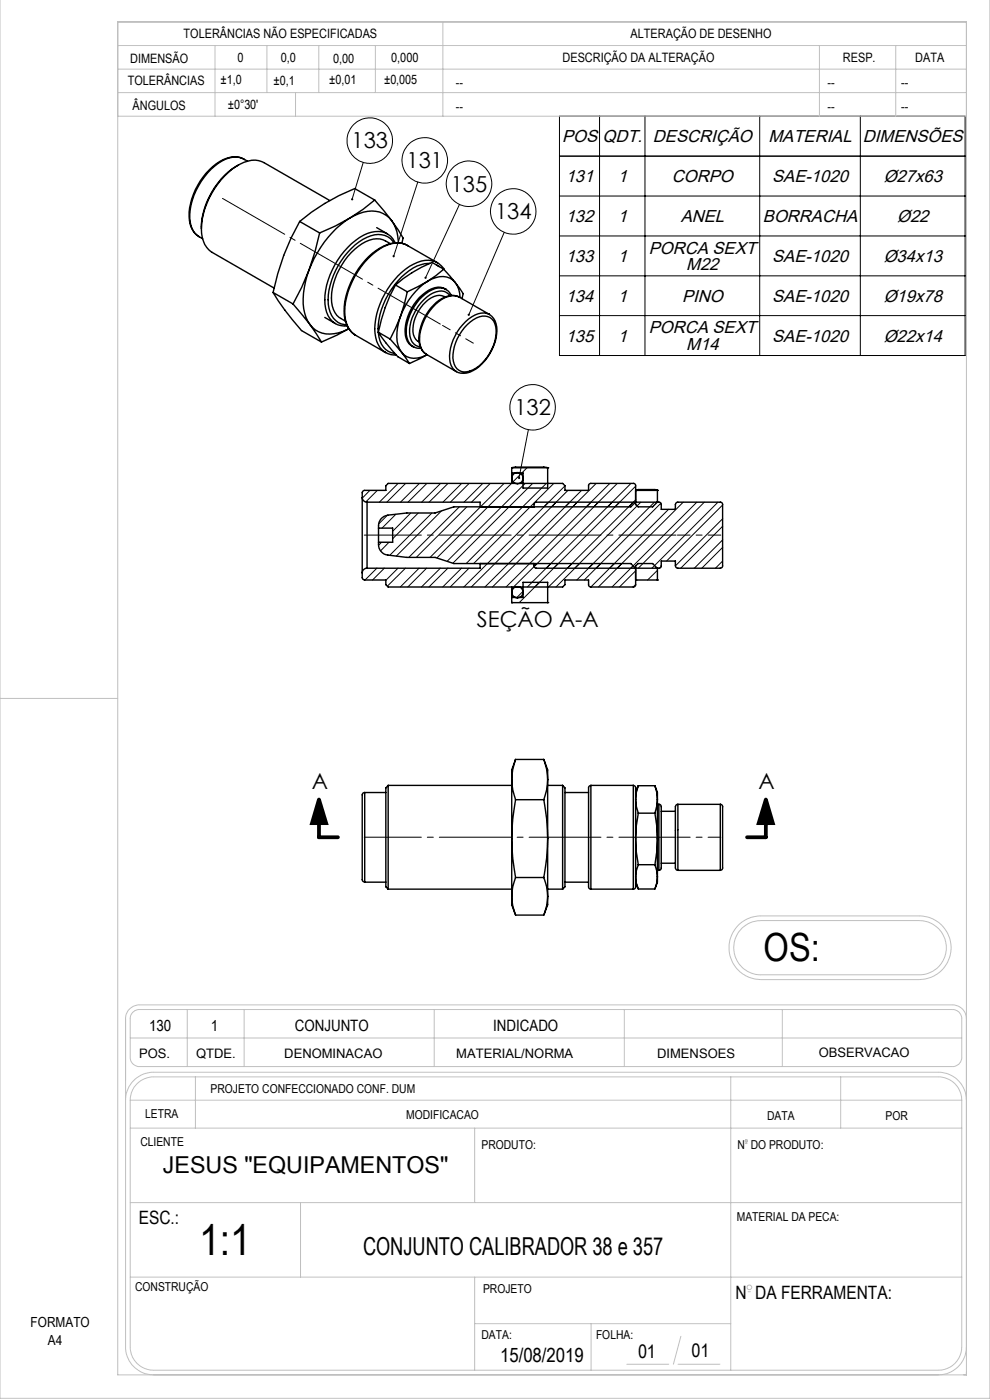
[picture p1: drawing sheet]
<svg xmlns="http://www.w3.org/2000/svg" width="210mm" height="297mm" viewBox="0 0 210 297" stroke-linecap="round" stroke-linejoin="round" font-family="sans-serif">
<g fill="none" stroke="#000" stroke-width=".21">
<path d="M77 34.5l-2.3 7.8M88.6 38.6l-5.1 15.8M118.7 33.1h86M118.7 24.7h86v50.7h-86zM127.2 24.7v50.7M136.8 24.7v50.7M161.1 24.7v50.7M182.5 24.7v50.7M97.5 43.4l-7.2 15.5M107 49.3l-7.6 17.5M118.7 41.6h86M118.7 50.1h86"/>
<path d="M118.7 58.5h86M118.7 67h86M111.8 99.2l-1.1 1.1M112.1 91.2l-2 10.2M78.5 104l-1.6 1.7M80 104l-2.4 2.5M80.9 115l-.6 .7M82.2 109.3l-1.9 1.9M82.5 115l-1.8 1.9M84 109.1l-3 2.9M84.5 102.5l-4 4M86 102.5l-3.9 4"/>
<path d="M87.1 108.8l-3.8 3.9M88.7 108.8l-5.4 5.5M89 102.5l-4.1 4M90.6 102.5l-4.1 4M91.6 108.8l-8.9 9M93.5 102.5l-4.1 4M93.7 108.4l-9.6 9.6M95 102.5l-4 4M97.4 107.5l-10.7 10.7M97.9 102.5l-4 4M99 107.5l-10.7 10.7M99.5 102.5l-4 4"/>
<path d="M102.4 102.5l-4 4M104 102.5l-4 4M106.9 102.5l-15.7 15.7M108.5 102.5l-15.8 15.9M110.5 100.5l-1.7 1.7M111.4 102.5l-16.5 16.6M113 102.5l-16.9 17M113.9 119.6l-5 4.9M115.9 102.5l-17 17.1M116.4 106.5l-18 18M117.5 102.5l-17 17.1M119.8 103.1l-4.4 4.4"/>
<path d="M120.5 104l-20.5 20.5M121.4 119.6l-5.1 4.9M122.4 106.5l-17.9 18M122.9 119.6l-5 4.9M123.4 104l-20.5 20.5M125.4 106.5l-18 18M126.5 102.5l-5 5M127 106.5l-13.7 13.7M129.4 102.5l-5 5M131 102.5l-5.1 5M133.8 102.5l-21.9 22M134.8 103.1l-24.7 24.7"/>
<path d="M134.8 106l-14.5 14.5M135.9 106.5l-14 14M138.8 106.5l-16.5 16.5M140.2 106.7l-16.3 16.3M141.8 108.1l-16.5 16.4M144.9 106.5l-18 18M147.8 106.5l-18 18M149.4 106.5l-14 14M152.3 106.5l-14 14M153.3 107.1l-11.9 11.9M153.3 111.7l-8.9 8.8M153.3 116.1l-4.4 4.4"/>
<path d="M153.3 110.1l-10 9.9M153.3 114.5l-6 6M153.3 119l-1.5 1.5M79.9 120.5l-2.5 2.5M81.5 120.5l-2.5 2.5M84.4 120.5l-2.6 2.6M86 120.5l-3.8 3.9M88.9 120.5l-4 4M90.5 120.5l-4 4M93.4 120.5l-4 4M95 120.5l-4 4M97.9 120.5l-4 4"/>
<path d="M99.5 120.5l-4 4M110.9 125.4l-1.3 1.4M134.8 121.1l-3.4 3.4M134.8 124l-.5 .5M139.5 121l-2.1 2M140.3 120.2l-.4 .3"/>
<circle cx="78.4" cy="29.8" r="4.8"/>
<circle cx="90.1" cy="34" r="4.8"/>
<circle cx="99.5" cy="39" r="4.8"/>
<circle cx="108.9" cy="44.8" r="4.8"/>
<circle cx="113" cy="86.4" r="4.8"/>
</g>
<path d="M67.7 169.6l1.5 5h-3zM162.5 169.6l1.4 5h-3z" fill="none" stroke="#000" stroke-width=".8" stroke-linecap="butt"/>
<g fill="none" stroke="#c0c0c0" stroke-width=".21">
<path d="M210 -.1v296.7h-210v-296.6M25 4.7h180v287h-180zM25 9.7h180M25 19.6h180M25 14.7h180M45.6 9.7v15M56.6 9.7v9.9M62.7 19.6v5.1M67.6 9.7v9.9M79.6 9.7v9.9M93.9 4.7v20M173.8 9.7v15"/>
<path d="M190 9.7v15M25 24.7h180M0 148.2h25M156.7 196.2l.5-.5a6.7 6.7 0 0 1 4.2-1.4h33.6a6.8 6.8 0 0 1 6.8 6.8 6.8 6.8 0 0 1-6.8 6.7h-33.6a6.8 6.8 0 0 1-6.2-4.2 6.8 6.8 0 0 1 1.5-7.4zM157.4 196.9l.2-.2a5.6 5.6 0 0 1 3.8-1.4h33.6a5.8 5.8 0 0 1 5.7 5.7 5.8 5.8 0 0 1-5.7 5.8h-33.6a5.8 5.8 0 0 1-5.3-3.6 5.8 5.8 0 0 1 1.3-6.3zM28.3 214.7l1.1-.5h172.8a1.93 1.93 0 0 1 1.8 1.9v8.4a1.93 1.93 0 0 1-2 1.8h-172.4a1.92 1.92 0 0 1-2-2v-8.2a1.81 1.81 0 0 1 .7-1.4zM39.7 214.2v12.1M51.8 214.2v12.1M92.1 214.2v12.1M132.4 214.2v12.1M165.9 214.2v12.1M205 216.1a2.94 2.94 0 0 0-3-2.9h-172.4a2.94 2.94 0 0 0-3 2.9v69.6a6 6 0 0 0 6 6"/>
<path d="M26.6 233.4a6 6 0 0 1 6-5.9h166.5a6 6 0 0 1 5.9 5.9M27.6 233.4a4.9 4.9 0 0 1 5-4.9h166.5a4.9 4.9 0 0 1 4.9 4.9M27.6 233.4v52.3a4.9 4.9 0 0 0 5 5h166.5a4.9 4.9 0 0 0 4.9-5v-52.3M27.6 239.3h176.4M27.6 233.4h176.4M27.6 220.2h176.4M41.5 228.5v10.8M100.7 239.3v15.8M155 228.5v62.2M178.3 228.5v10.8M27.6 255.1h176.4M63.7 255.1v15.8"/>
<path d="M158.2 242.6h.2M27.6 270.9h176.4M100.7 270.9v19.8M158.7 274h.5M100.7 280.8h54.3M125.4 280.8v9.9M133 289.4h8.9M143.8 289.4h8.9M144.4 283.5l-1.6 5.9M205 285.7a6 6 0 0 1-5.9 6"/>
<circle cx="158.3" cy="242.1" r=".25"/>
<circle cx="159" cy="273.1" r=".5"/>
</g>
<path d="M100.4 72.8l-6.5-3.8" fill="none" stroke="#000" stroke-width=".21" stroke-dasharray="15.2 1.3 1.3 1.3" stroke-dashoffset="13.4"/>
<path d="M93.7 68.9l-46.8-27" fill="none" stroke="#000" stroke-width=".21" stroke-dasharray="15.2 1.3 1.3 1.3" stroke-dashoffset="-.3"/>
<path d="M152.9 113.5h-9.2M152.9 177.6h-9.2" fill="none" stroke="#000" stroke-width=".21" stroke-dasharray="15.2 1.3 1.3 1.3" stroke-dashoffset="12.5"/>
<path d="M143.4 113.5h-66.1M143.4 177.6h-66.1" fill="none" stroke="#000" stroke-width=".21" stroke-dasharray="15.2 1.3 1.3 1.3" stroke-dashoffset="3.1"/>
<path d="M67.7 169.6v8h4M162.5 169.6v8h-4" fill="none" stroke="#000" stroke-width=".8"/>
<g fill="#000">
<path d="M83.3 54.2v.3l.1 .1 .1-.2-.1 .2 .2-.1 .1-.2-.2-.2zM99.2 66.6l.1 .4 .1-.2-.1 .2h.3a.24 .24 0 0 0 0-.4 .24 .24 0 0 0-.4 0zM74.5 42.1v.3l.1 .1 .1-.2-.1 .2a.23 .23 0 0 0 .3-.3 .23 .23 0 0 0-.4-.1zM90.1 58.8v.3l.2-.2-.1 .3 .3-.2-.2-.3zM109.9 101.2v.3l.2 .1v-.2v.2a.23 .23 0 0 0 .2-.3 .23 .23 0 0 0-.4-.1z"/>
<path d="M162.5 169.6l1.4 5h-3zM67.7 169.6l1.5 5h-3z"/>
</g>
<g fill="none" stroke="#000" stroke-width=".3">
<path d="M50.5 35a16.3 16.3 0 0 0-7.8 13.5M51.9 33.9a4.8 4.8 0 0 0-5.3 .4 14.6 14.6 0 0 0-6.5 11.6 4.9 4.9 0 0 0 2.2 4.3M52.5 34.2a4.9 4.9 0 0 0-6.1 .4 15 15 0 0 0-6.1 11.7 4.4 4.4 0 0 0 2.7 4.4M63.6 47a50.4 50.4 0 0 0-5.7 15.1M63.6 47l4.2 2.4M65.5 57.3a15.3 15.3 0 0 0-.6 10l.9 1.6M65.5 57.3l-1.5 3.7-1.8 3.5M67.8 49.4l-1 4-1.3 3.9M70 42.5l-14-8a5.5 5.5 0 0 0-5.9 .8 17.1 17.1 0 0 0-7.3 14.2 5.1 5.1 0 0 0 2.2 4l13.2 7.6M74.2 46.2l-3 1.7-3.4 1.5M74.2 46.2a22.5 22.5 0 0 0-8.7 11.1M74.2 46.2a7.4 7.4 0 0 1 7-.9l1.4 .9 .5 .6"/>
<path d="M79.5 42.4l-4.3-2.4a42 42 0 0 0-11.6 7M79.5 42.4l-2.5 2-2.8 1.8M79.5 42.4l3.6 4.4M79.9 48.3l2.3 1.3M82.8 51.7a4.9 4.9 0 0 0-6 0 14.7 14.7 0 0 0-6.5 12.4 4.6 4.6 0 0 0 3 4.1M83.1 46.8a8.2 8.2 0 0 1 1.4 4.7M83.1 46.8l2.4 3.7-.3 1.1M83.6 51.5a4.2 4.2 0 0 0-5.7-1.2 15.8 15.8 0 0 0-8.3 14.3 4.3 4.3 0 0 0 4 4.3M83.8 51.5a4.1 4.1 0 0 0-5.1-2.2 14.2 14.2 0 0 0-8.2 8 11.6 11.6 0 0 0-.9 9.7 3.9 3.9 0 0 0 4 2.1M86.6 52.2a5.4 5.4 0 0 0-6 .4 16.7 16.7 0 0 0-7.6 14.3 5.4 5.4 0 0 0 2.4 4.1M90.6 59.7l-4.2 2.2M90.6 59.7a15 15 0 0 0-5.7 7.4"/>
<path d="M90.6 59.7a4.7 4.7 0 0 1 5.5-.3l.5 .5M91.2 55.9a8.3 8.3 0 0 0-6 2.9 16.2 16.2 0 0 0-4.9 11.9 4.3 4.3 0 0 0 3.4 4.3M92.6 56.2l.5 .3M92.8 55.7a5.7 5.7 0 0 0-5.9 .8 17 17 0 0 0-7.3 14.2 5.2 5.2 0 0 0 1.9 3.9M92.8 55.7l-6.4-3.6a5.6 5.6 0 0 0-5.9 .7 16.9 16.9 0 0 0-7.3 14.2 5.1 5.1 0 0 0 2.2 4.1M92.8 55.7h.1M92.8 55.8l1.4 1.3M94.1 57.1l-2.4-1.4a27.2 27.2 0 0 0-7.8 4.8M94.1 57.1l-3.5 2.6M94.1 57.1l2.5 2.8M96.6 59.9a5.2 5.2 0 0 1 1 3.2M96.6 59.9l1.6 2.4-.2 1.1"/>
<path d="M57.9 62.1a52.9 52.9 0 0 0 6.1 8l4.2 2.5M57.9 62.1l4.3 2.4M62.2 64.5l3.6 4.4M65.8 68.9a5.3 5.3 0 0 0 6 1.7l2.2-.9-2.5 1.4-3.3 1.5M65.8 68.9l2.4 3.7M68.9 67.3l2.3 1.3M75.4 71.1l6.4 3.7-.3-.2M80.3 70.5l1.7 2.3 2.4 2.9 2.5 1.4M80.3 70.5l2.5 1.4M81.5 74.6a3.9 3.9 0 0 0 2.5 .7M82.8 71.9l2.4 2.9M83.9 60.5a34 34 0 0 0-3.6 10"/>
<path d="M83.9 60.5l2.5 1.4M84.9 67.1a9.5 9.5 0 0 0-.1 7l.4 .7M84.9 67.1l-2.1 4.8M85.2 74.8a4.1 4.1 0 0 0 5.4 .4l-3.7 1.9M85.2 74.8l1.7 2.3M86.4 61.9l-1.5 5.2M87.3 73.4l.3 .1M87.6 73.5a2.2 2.2 0 0 0 1.7 .4M94.4 61.3l.2 .1M94.4 63a2.91 2.91 0 0 0-3.5 .6 8.3 8.3 0 0 0-3.2 7.4 2.16 2.16 0 0 0 1.2 1.5M94.5 61.4l.6 .4 .7 .9M94.5 61.4h.1"/>
<path d="M94.5 61.4a3.5 3.5 0 0 0-3.6 .5 10.8 10.8 0 0 0-4.7 9 3.5 3.5 0 0 0 1.4 2.6M94.6 61.4a3.5 3.5 0 0 0-4.3 .6 10.5 10.5 0 0 0-4.3 9.3 2.85 2.85 0 0 0 1.8 2.3M95.4 62.7a2.58 2.58 0 0 0-3.5-.5 9.7 9.7 0 0 0-4.9 9.1 2.52 2.52 0 0 0 2.1 2.3M97.5 63.1a4 4 0 0 0-4.3 .6 10.5 10.5 0 0 0-4.3 8.8 3.2 3.2 0 0 0 1.6 2.7M99.1 68.9a4.8 4.8 0 0 1 4.4-1.7 2.77 2.77 0 0 1 1.7 2.8 9.6 9.6 0 0 1-5.6 8.7 2.64 2.64 0 0 1-3.5-2.8 10.1 10.1 0 0 1 3-7zM103.8 66.7a3.9 3.9 0 0 1 1.5 4.2 10.1 10.1 0 0 1-5.9 8.1 3.3 3.3 0 0 1-2.6-.2M103.8 66.7l-6.4-3.7a4 4 0 0 0-4.3 1 10.3 10.3 0 0 0-4 9.3 2.77 2.77 0 0 0 1.4 1.9M103.8 66.7a4.6 4.6 0 0 0-5 1.5 10.2 10.2 0 0 0-3.3 8.7 3.1 3.1 0 0 0 1.3 1.9l-6.3-3.6M108.5 99.2h.1M108.5 99.2l.9-.1h6l.8 .1M108.5 99.2h7.7M108.5 99.2v1.1"/>
<path d="M116.2 99.2h.1M116.2 99.2v4.3h-5.3v-3.2h-2.4M76.8 105.5v-1a.49 .49 0 0 1 .6-.5h4.4v-1l.5-.5h37l.5 .5v1h5v-1.1l.4-.4h9.2l.4 .4v4.1l.6 .5h3l1.1-1M76.8 105.5a1.02 1.02 0 0 0 1.1 1M76.8 105.5v16M77.9 106.5v14M77.9 106.5h23.9v1M80.3 115a2.31 2.31 0 0 0 2 2.8l4 .4h6l4 1.4h37.5l1 1M80.3 112v3M80.3 112h3v3h-3M101.8 119.6v.9h-23.9M108.5 100.3v2.2"/>
<path d="M113.3 107.5v-.6l.4-.4h26.2l.4 .4v1.2h3v-1.1l.4-.5h9.2l.4 .4v13.2l-.4 .4h-9.2l-.4-.5v-1h-3v1.1l-.4 .4h-26.2l-.4-.2v-.7M134.8 104h.1M134.8 104l.6-.1h3.5l.6 .1M134.8 106.5l-1 1h-37.5l-4 1.3h-6l-4 .5a2.33 2.33 0 0 0-2 2.7M134.8 104h4.7M139.5 104h.1M139.5 104v2.5M77.9 120.5a1.02 1.02 0 0 0-1.1 1M108.5 124.5v2.2M108.5 127.8h.1M108.5 126.7h2.4v-3.2h5.3v4.3M108.5 126.7v1.1"/>
<path d="M108.5 127.8h7.7M116.2 127.8h.1M134.8 123h.1M134.8 123h4.7M139.5 120.6l-1.1-1h-3l-.6 .4v4.1l-.4 .4h-9.2l-.4-.4v-1.1h-5v1l-.5 .5h-37l-.5-.5v-1h-4.4a.49 .49 0 0 1-.6-.4v-1.1M139.5 123h.1M139.5 120.5v2.5M77.4 168.1a.63 .63 0 0 0-.6 .9v17.3a.64 .64 0 0 0 .6 .8M77.4 168.1v19M77.4 168.1h4.4M82.3 166.6v22M82.3 166.6l-.5 .5v21l.5 .5"/>
<path d="M82.3 166.6h26.2M108.5 177.9a43.9 43.9 0 0 0 .9 8.3M108.5 177.9v12.2M108.5 165.4a12.3 12.3 0 0 0 .9 4.2M108.5 165.4v12.5M109.4 169.6a44.6 44.6 0 0 0-.9 8.3M109.4 161.1a12.7 12.7 0 0 0-.9 4.3M109.4 161.1l-.9 2.2v2.1M109.4 169.6h6M109.4 161.1h6M115.4 169.6a43.9 43.9 0 0 1 .8 8.3M115.4 161.1a12.3 12.3 0 0 1 .8 4.3"/>
<path d="M115.4 161.1l.8 2.2v2.1M116.2 177.9a44.6 44.6 0 0 1-.8 8.3M116.2 177.9v12.2M116.2 165.4a12.3 12.3 0 0 1-.8 4.2M116.2 165.4v12.5M116.2 166.6h3.1M119.3 166.6v22M119.3 166.6l.5 .5v21l-.5 .5M119.8 168.1h5M125.3 166.6l-.5 .4v21.2l.3 .4h.2M125.3 166.6v22M125.3 166.6h9"/>
<path d="M134.3 166.6l.5 .4v21.2l-.2 .4h-.3M134.3 166.6v22M135.3 166.9l-.5 1.2M135.4 172.5a26.8 26.8 0 0 0 0 10.9M135.4 166.7a7.8 7.8 0 0 0 0 5.8M135.4 172.5h3.5M135.4 166.7h3.5M135.4 166.7l-.1 .2M138.9 172.5l.4 2.7 .2 2.8M138.9 166.7l.4 1.4 .2 1.5M138.9 166.7l.1 .2M139 166.9l.5 1.2v1.5"/>
<path d="M139.5 178l-.2 2.7-.4 2.7M139.5 178v8M139.5 169.6l-.2 1.4-.4 1.5M139.5 169.6v8.4M139.5 170.6h.3M139.8 170.6l.3 .1 .2 .3v13.2l-.2 .3-.3 .1M139.8 170.6v14M140.3 172.1h3M143.8 170.6l-.3 .1-.2 .4v13l.1 .4 .4 .1M143.8 170.6v14M143.8 170.6h9M152.8 170.6l.3 .1 .2 .3v13.2l-.2 .3-.3 .1"/>
<path d="M152.8 170.6v14M77.4 187.1h4.4M82.3 188.6h26.2M108.5 190.1a10.8 10.8 0 0 0 .9 4h6a10.8 10.8 0 0 0 .8-4M108.5 190.1v1.8l.8 2.1M109.4 186.2a10.8 10.8 0 0 0-.9 3.9M109.4 186.2h6M115.4 186.2a10.8 10.8 0 0 1 .8 3.9M116.2 190.1v1.8l-.8 2.1M116.2 188.6h3.1M119.8 187.1h5M125.3 188.6h9"/>
<path d="M134.8 187.1l.5 1.3M135.4 183.4a6.2 6.2 0 0 0 0 5.2h3.5l.4-1.3 .2-1.3M135.4 183.4h3.5M138.9 183.4l.4 1.3 .2 1.3M139.5 186v1.1l-.5 1.3M139.5 184.6h.3M140.3 183.1h3M143.8 184.6h9"/>
<circle cx="109.8" cy="101.4" r="1.18"/>
<circle cx="109.8" cy="125.6" r="1.18"/>
</g>
<text font-size="9.4" x="42.2" y="266.1">1:1</text>
<text font-size="8.2" x="162" y="203.8">OS:</text>
<text font-size="5.3" x="77" y="266.2">CONJUNTO CALIBRADOR 38 e 357</text>
<text font-size="4.9" x="34.5" y="248.9">JESUS &quot;EQUIPAMENTOS&quot;</text>
<g font-size="4.7">
<text x="74.6" y="31.5">133</text>
<text x="86.2" y="35.7">131</text>
<text x="95.6" y="40.6">135</text>
<text x="105" y="46.5">134</text>
<text x="109.1" y="88.1">132</text>
<text x="101.2" y="132.9">SEÇÃO A-A</text>
<text x="66.1" y="167.5">A</text>
<text x="160.9" y="167.5">A</text>
</g>
<text font-size="4.2" x="106.1" y="288.9">15/08/2019</text>
<g font-size="4.1">
<text x="146.7" y="287.9">01</text>
<text x="135.3" y="288.1">01</text>
</g>
<g font-size="3.9">
<text x="29.4" y="259.7">ESC.:</text>
<text x="156" y="275.6">N DA FERRAMENTA:</text>
</g>
<g font-size="3.7">
<text x="119.2" y="30.2">POS</text>
<text x="127.8" y="30.2">QDT.</text>
<text x="138.5" y="30.2">DESCRIÇÃO</text>
<text x="163" y="30.2">MATERIAL</text>
<text x="183" y="30.2">DIMENSÕES</text>
<text x="120" y="38.6">131</text>
<text x="131" y="38.6">1</text>
<text x="142.5" y="38.6">CORPO</text>
<text x="163.8" y="38.6">SAE-1020</text>
<text x="187.5" y="38.6">Ø27x63</text>
<text x="120" y="47.1">132</text>
<text x="131" y="47.1">1</text>
<text x="144.4" y="47.1">ANEL</text>
<text x="161.8" y="47.1">BORRACHA</text>
<text x="190.3" y="47.1">Ø22</text>
<text x="137.6" y="53.8">PORCA SEXT</text>
<text x="120" y="55.6">133</text>
<text x="131" y="55.6">1</text>
<text x="145.6" y="57.3">M22</text>
<text x="163.8" y="55.6">SAE-1020</text>
<text x="187.5" y="55.6">Ø34x13</text>
<text x="120" y="64">134</text>
<text x="131" y="64">1</text>
<text x="144.7" y="64">PINO</text>
<text x="163.8" y="64">SAE-1020</text>
<text x="187.5" y="64">Ø19x78</text>
<text x="137.6" y="70.7">PORCA SEXT</text>
<text x="120" y="72.5">135</text>
<text x="131" y="72.5">1</text>
<text x="145.6" y="74.2">M14</text>
<text x="163.8" y="72.5">SAE-1020</text>
<text x="187.5" y="72.5">Ø22x14</text>
</g>
<g font-size="3.3">
<text x="31.6" y="218.8">130</text>
<text x="44.7" y="218.8">1</text>
<text x="62.5" y="218.8">CONJUNTO</text>
<text x="104.6" y="218.8">INDICADO</text>
</g>
<g font-size="3">
<text x="6.5" y="281.4">FORMATO</text>
<text x="10.2" y="285.4">A4</text>
</g>
<g font-size="2.8">
<text x="29.5" y="224.4">POS.</text>
<text x="41.6" y="224.4">QTDE.</text>
<text x="60.3" y="224.4">DENOMINACAO</text>
<text x="96.8" y="224.4">MATERIAL/NORMA</text>
<text x="139.4" y="224.3">DIMENSOES</text>
<text x="173.7" y="224.2">OBSERVACAO</text>
</g>
<g font-size="2.7">
<text x="38.9" y="8.1">TOLERÂNCIAS NÃO ESPECIFICADAS</text>
<text x="133.8" y="8.1">ALTERAÇÃO DE DESENHO</text>
<text x="27.6" y="13.4">DIMENSÃO</text>
<text x="46.8" y="17.8">±1,0</text>
<text x="50.4" y="13.1">0</text>
<text x="58" y="18">±0,1</text>
<text x="59.6" y="13.2">0,0</text>
<text x="69.8" y="17.8">±0,01</text>
<text x="70.7" y="13.3">0,00</text>
<text x="81.5" y="17.9">±0,005</text>
<text x="83" y="13.2">0,000</text>
<text x="119.3" y="13.2">DESCRIÇÃO DA ALTERAÇÃO</text>
<text x="178.8" y="13.2">RESP.</text>
<text x="194.2" y="13.2">DATA</text>
<text x="27.1" y="18.1">TOLERÂNCIAS</text>
<text x="28.1" y="23.2">ÂNGULOS</text>
<text x="48.3" y="23.1">±0°30'</text>
<text x="96.7" y="18.5">--</text>
<text x="96.7" y="23.5">--</text>
<text x="175.5" y="18.5">--</text>
<text x="175.5" y="23.5">--</text>
<text x="191.1" y="18.5">--</text>
<text x="191.1" y="23.5">--</text>
</g>
<g font-size="2.6">
<text x="44.7" y="231.9">PROJETO CONFECCIONADO CONF. DUM</text>
<text x="30.8" y="237.2">LETRA</text>
<text x="86.2" y="237.3">MODIFICACAO</text>
<text x="162.7" y="237.6">DATA</text>
<text x="187.8" y="237.6">POR</text>
<text x="29.8" y="243.1">CLIENTE</text>
<text x="102.1" y="243.7">PRODUTO:</text>
<text x="156.4" y="243.7">N DO PRODUTO:</text>
<text x="156.3" y="259.1">MATERIAL DA PECA:</text>
<text x="28.7" y="273.8">CONSTRUÇÃO</text>
<text x="102.5" y="274.2">PROJETO</text>
<text x="102.1" y="284.1">DATA:</text>
<text x="126.4" y="284.1">FOLHA:</text>
</g>
</svg>
